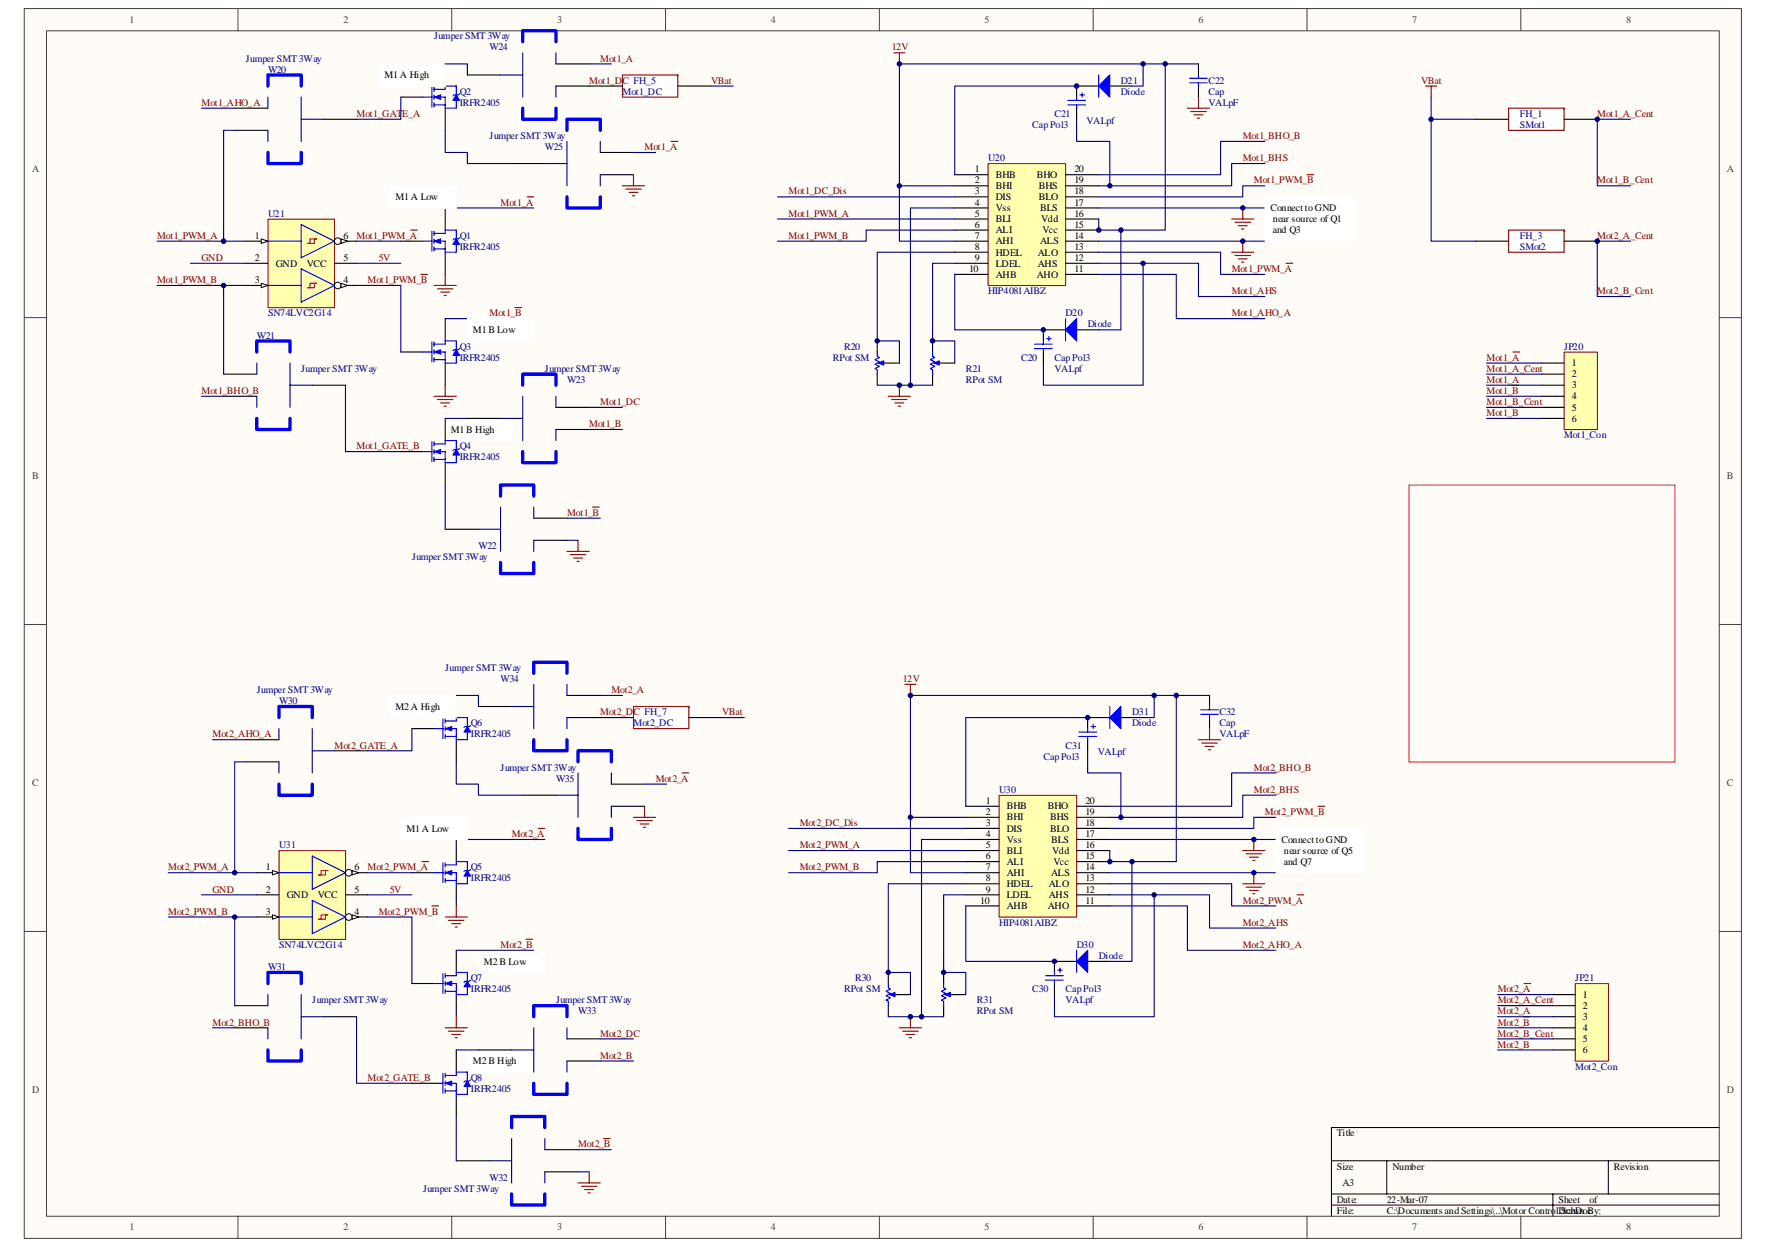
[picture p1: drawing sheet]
<svg xmlns="http://www.w3.org/2000/svg" width="297mm" height="210mm" viewBox="0 0 297 210" stroke-linecap="round" stroke-linejoin="round" font-family="sans-serif">
<path d="M4.1 1.5h289v206.9h-289z" fill="#fffcf8"/>
<path d="M4.1 1.4h289v207h-289z" fill="none" stroke="#404040" stroke-width=".17"/>
<path d="M7.8 5.2h281.5v199.4h-281.5z" fill="#fffcf8"/>
<g fill="none" stroke="#404040" stroke-width=".17">
<path d="M7.8 5.2h281.5v199.4h-281.5zM40 1.4v3.8M76 1.4v3.8M112 1.4v3.8M148 1.4v3.8M184 1.4v3.8M220 1.4v3.8M255.9 1.4v3.8M4.1 53.4h3.7M289.3 53.4h3.7M4.1 105.1h3.7M289.3 105.1h3.7"/>
<path d="M4.1 156.7h3.7M289.3 156.7h3.7M40 204.6v3.8M76 204.6v3.8M112 204.6v3.8M148 204.6v3.8M184 204.6v3.8M220 204.6v3.8M255.9 204.6v3.8"/>
</g>
<path d="M224.1 195.3h65.2M233.4 195.3v5.6M270.7 195.3v5.6M289.3 189.7h-65.2v14.9M224.1 200.9h65.2M224.1 202.8h65.2M261.3 200.9v3.7" fill="none" stroke="#000" stroke-width=".17"/>
<path d="M80.6 159.9h11.1v3.7h-11.1z" fill="#fff"/>
<path d="M80.5 159.9h11.2v3.7h-11.2z" fill="none" stroke="#fff" stroke-width=".17"/>
<path d="M78.7 176.7h11.1v3.7h-11.1z" fill="#fff"/>
<path d="M78.7 176.7h11.1v3.7h-11.1z" fill="none" stroke="#fff" stroke-width=".17"/>
<path d="M74.9 70.4h11.2v3.7h-11.2z" fill="#fff"/>
<path d="M74.9 70.4h11.2v3.7h-11.2z" fill="none" stroke="#fff" stroke-width=".17"/>
<path d="M67.5 16.3h3.7M74.9 10.8v3.7M74.9 18.2v3.7M74.9 35v3.7M67.5 40.6h3.7M67.5 59.2h3.7M74.9 42.4v3.8M74.9 53.6v3.8M67.5 76h3.7M74.9 61.1v3.7M74.9 70.4v3.7M74.9 77.9v3.7" fill="none" stroke="#000" stroke-width=".19"/>
<g fill="none" stroke="#00f" stroke-width=".19">
<path d="M71.2 16.3h1.5M72.7 14.7v3.3M73 15h1.9v-.5h1.9v1.5M73 16.3h1.9v1.9h1.9v-1.3M73 14.7v.7M73 16v.7M73 17.3v.7M73 17.7h1.9M77.3 15.8l-.2 .2h-.7l-.2 .2M72.7 38.9v3.3M73 39.3h1.9v-.6h1.9v1.5M73 38.9v.7"/>
<path d="M71.2 40.6h1.5M71.2 59.2h1.5M72.7 57.5v3.4M73 40.6h1.9v1.8h1.9v-1.3M73 41.9h1.9M73 57.9h1.9v-.5h1.9v1.4M73 59.2h1.9v1.9h1.9v-1.3M73 40.2v.8M73 41.5v.7M73 57.5v.8M73 58.8v.8M77.3 40l-.2 .2h-.7l-.2 .2"/>
<path d="M77.3 58.7l-.2 .1h-.7l-.2 .2M71.2 76h1.5M72.7 74.3v3.4M73 74.7h1.9v-.6h1.9v1.5M73 76h1.9v1.9h1.9v-1.3M73 60.2v.7M73 74.3v.8M73 75.6v.8M73 76.9v.8M73 60.5h1.9M73 77.3h1.9M77.3 75.4l-.2 .2h-.7l-.2 .2"/>
</g>
<g fill="#00f" stroke="#00f" stroke-width=".17">
<path d="M73 40.6l1.2-.4v.8z"/>
<path d="M76.8 40.2l.5 .9h-1.1z"/>
<path d="M73 16.3l1.2-.3v.7z"/>
<path d="M76.8 16l.5 .9h-1.1z"/>
<path d="M73 59.2l1.2-.4v.8z"/>
<path d="M76.8 58.8l.5 1h-1.1z"/>
<path d="M73 76l1.2-.4v.8z"/>
<path d="M76.8 75.6l.5 1h-1.1z"/>
</g>
<path d="M45.1 36.9h11.2v14.9h-11.2z" fill="#ffffb0"/>
<path d="M45.1 36.9h11.2v14.9h-11.2z" fill="none" stroke="#800000" stroke-width=".17"/>
<path d="M41.4 48h3.7" fill="none" stroke="#000" stroke-width=".19"/>
<path d="M44 47.7l1.1 .3-1.1 .4z" fill="#fffcf8" stroke="#000" stroke-width=".17"/>
<path d="M56.3 48h3.7" fill="none" stroke="#000" stroke-width=".19"/>
<g fill="#fffcf8" stroke="#000" stroke-width=".17">
<path d="M57.4 47.7l1.1 .3-1.1 .4z"/>
<circle cx="56.8" cy="48" r=".56"/>
</g>
<path d="M50.7 37.8l5.6 2.8-5.6 2.8zM50.7 45.2l5.6 2.8-5.6 2.8z" fill="none" stroke="#00f" stroke-width=".19"/>
<path d="M52.2 40.2h1.1h-.4v.8h-1.1h.4zM52.2 47.7h1.1h-.4v.7h-1.1h.4z" fill="none" stroke="#f00" stroke-width=".19"/>
<path d="M41.4 44.3h3.7M41.4 40.6h3.7M56.3 44.3h3.7" fill="none" stroke="#000" stroke-width=".19"/>
<path d="M44 40.2l1.1 .4-1.1 .4z" fill="#fffcf8" stroke="#000" stroke-width=".17"/>
<path d="M56.3 40.6h3.7" fill="none" stroke="#000" stroke-width=".19"/>
<g fill="#fffcf8" stroke="#000" stroke-width=".17">
<path d="M57.4 40.2l1.1 .4-1.1 .4z"/>
<circle cx="56.8" cy="40.6" r=".56"/>
</g>
<path d="M45.1 40.6h5.6M45.1 48h5.6" fill="none" stroke="#00f" stroke-width=".19"/>
<g fill="none" stroke="#800000" stroke-width=".19">
<path d="M88.7 33.1h1.1M104.8 31.3h3.7M105.3 31.8h2.6M105.9 32.4h1.5M106.4 32.9h.4M106.6 29.4v1.9M73 48h3.8M73.6 48.6h2.6M74.2 49.1h1.5M74.7 49.7h.4M74.9 46.2v1.8M86.7 51.8h1.1"/>
<path d="M73 66.7h3.8M73.6 67.2h2.6M74.2 67.8h1.5M74.7 68.3h.4M74.9 64.8v1.9M95.4 92.8h3.8M96 93.3h2.6M96.5 93.9h1.5M97.1 94.4h.4M97.3 90.9v1.9"/>
</g>
<path d="M74.9 35h14.9M26.4 40.6h15M26.4 48h15M60 48h7.5v11.2M60 40.6h7.5M74.9 53.6h13.1M74.9 70.4h3.8" fill="none" stroke="#000080" stroke-width=".19"/>
<path d="M253.9 18.2v3.7h9.3v-3.7z" fill-rule="evenodd" fill="#fff" stroke="#800000" stroke-width=".19"/>
<path d="M248.3 20.1h5.6M263.2 20.1h5.6" fill="none" stroke="#000" stroke-width=".19"/>
<path d="M253.9 38.7v3.7h9.3v-3.7z" fill-rule="evenodd" fill="#fff" stroke="#800000" stroke-width=".19"/>
<path d="M248.3 40.6h5.6M263.2 40.6h5.6" fill="none" stroke="#000" stroke-width=".19"/>
<path d="M239.9 14.5h1.9M240.9 14.5v1.8" fill="none" stroke="#800000" stroke-width=".19"/>
<path d="M240.9 16.3v3.8h7.4M240.9 20.1v20.5h7.4" fill="none" stroke="#000080" stroke-width=".19"/>
<path d="M166.3 27.6h13v20.4h-13z" fill="#ffffb0"/>
<path d="M166.3 27.5h13v20.5h-13z" fill="none" stroke="#800000" stroke-width=".17"/>
<g fill="none" stroke="#000" stroke-width=".19">
<path d="M181.2 18.2v1.9M184.9 14.5h-3.7v1.8M186.8 14.5h3.7M160.7 29.4h5.6M160.7 31.3h5.6M160.7 33.1h5.6M160.7 35h5.6M160.7 36.9h5.6M160.7 38.7h5.6M179.3 29.4h5.6M179.3 31.3h5.6M179.3 33.1h5.6"/>
<path d="M179.3 35h5.6M179.3 36.9h5.6M179.3 38.7h5.6M147.6 57.4v1.8M156.9 57.4v1.8M160.7 40.6h5.6M160.7 42.4h5.6M160.7 44.3h5.6M160.7 46.2h5.6M175.6 59.2v1.9M179.3 40.6h5.6M179.3 42.4h5.6"/>
<path d="M179.3 44.3h5.6M179.3 46.2h5.6M179.3 55.5h-3.7v1.9M181.2 55.5h3.7M147.6 62.9v1.9M148.6 61.1h2.8M156.9 62.9v1.9M157.9 61.1h2.8"/>
</g>
<g fill="none" stroke="#800000" stroke-width=".19">
<path d="M150.4 8.9h1.9M151.4 8.9v1.9M69.1 38.7h1.1M207.3 36.9h3.7M207.9 37.4h2.6M208.4 38h1.5M209 38.5h.3M209.1 35v1.9M70.8 46.2h1.1M207.3 42.4h3.7M207.9 43h2.6M208.4 43.6h1.5"/>
<path d="M209 44.1h.3M209.1 40.6v1.8M149.5 66.7h3.7M150 67.2h2.7M150.6 67.8h1.5M151.2 68.3h.4M151.4 64.8v1.9M254.5 64.8h1.1"/>
</g>
<g fill="none" stroke="#000080" stroke-width=".19">
<path d="M181.2 14.5h-20.5v14.9M192.4 10.8v3.7h-1.9M130.8 36.9h29.9M130.8 33.1h29.9M151.4 31.3v9.3h9.3M160.7 31.3h-9.3v-20.5h44.7v27.9h-7.5M160.7 35h-7.5v29.8M160.7 38.7h-14.9v1.9h-15M181.2 20.1v3.7h5.6v7.5M184.9 36.9v1.8h3.7v16.8h-3.7M184.9 35h28M212.9 23.8h-7.5v5.6h-20.5"/>
<path d="M212.9 27.5h-5.6v3.8h-22.4M212.9 31.3h-3.8v1.8h-24.2M32 44.3h9.4M60 44.3h7.5M160.7 44.3h-3.8v13.1h3.8v3.7M160.7 42.4h-13.1v15h3.8v3.7M160.7 46.2v9.3h14.9M184.9 42.4h20.5v3.8h7.5M184.9 44.3h16.8v5.6h11.2M184.9 46.2h13.1v7.4h14.9M184.9 40.6h28M192.4 44.3v20.5h-16.8v-3.7"/>
<path d="M147.6 64.8h9.3"/>
</g>
<g fill="none" stroke="#00f" stroke-width=".19">
<path d="M179.7 16.9h3M179.7 17.7h3M181.2 16.3v.6M181.2 17.7v.5M181.7 16h.8M182.1 15.6v.7M184.9 12.6v3.7M147.6 59.2v.8l.4 .2-.7 .3 .7 .4-.7 .4 .7 .3-.7 .4 .3 .2v.7M156.9 59.2v.8l.4 .2-.7 .3 .7 .4-.7 .4 .7 .3-.7 .4 .3 .2v.7M174.1 57.9h3M174.1 58.7h3M175.6 57.4v.5"/>
<path d="M175.6 58.7v.5M176.1 57h.8M176.5 56.6v.8M179.3 53.6v3.8"/>
</g>
<g fill="#00f" stroke="#00f" stroke-width=".17">
<path d="M157.1 61.1l1-.4v.7z"/>
<path d="M147.8 61.1l.9-.4v.7z"/>
</g>
<g fill="#00f" stroke="#00f" stroke-width=".19">
<path d="M181.2 53.6v3.8l-1.9-1.9z"/>
<path d="M186.8 12.6v3.7l-1.9-1.8z"/>
</g>
<path d="M263.2 59.3h5.6v13h-5.6z" fill="#ffffb0"/>
<path d="M263.2 59.2h5.6v13.1h-5.6z" fill="none" stroke="#800000" stroke-width=".17"/>
<path d="M259.5 61.1h3.7M259.5 62.9h3.7M259.5 64.8h3.7M259.5 66.7h3.7M259.5 68.5h3.7M259.5 70.4h3.7" fill="none" stroke="#000" stroke-width=".19"/>
<path d="M250.2 62.9h9.3M250.2 61.1h9.3M250.2 64.8h9.3M250.2 66.7h9.3M250.2 68.5h9.3M250.2 70.4h9.3" fill="none" stroke="#000080" stroke-width=".19"/>
<path d="M254.6 59.2h1.2" fill="none" stroke="#800000" stroke-width=".19"/>
<path d="M63.8 10.8h11.1v3.7h-11.1z" fill="#fff"/>
<path d="M63.8 10.8h11.1v3.7h-11.1z" fill="none" stroke="#fff" stroke-width=".17"/>
<path d="M65.6 31.3h11.2v3.7h-11.2z" fill="#fff"/>
<path d="M65.6 31.3h11.2v3.7h-11.2z" fill="none" stroke="#fff" stroke-width=".17"/>
<path d="M78.7 53.7h11.1v3.7h-11.1z" fill="#fff"/>
<path d="M78.7 53.6h11.1v3.8h-11.1z" fill="none" stroke="#fff" stroke-width=".17"/>
<path d="M237.1 81.6h44.8v46.6h-44.8z" fill="none" stroke="#ee0e22" stroke-width=".17"/>
<path d="M199.8 18.2h3.8M200.4 18.8h2.6M201 19.3h1.4M201.5 19.9h.4M201.7 16.3v1.9M112.9 23.8h1.2M220 29.4h1.1M216.4 44.3h1.1M99.7 85.3h1.1" fill="none" stroke="#800000" stroke-width=".19"/>
<g fill="none" stroke="#000" stroke-width=".19">
<path d="M39.5 18.2h5.6M78.7 12.6h5.5M93.6 10.8h5.6M93.6 14.5h5.6M201.7 10.8v1.8M201.7 14.5v1.8M39.5 21.9h5.6M54.4 20.1h5.6M86.1 27.5h5.6M101 25.7h5.6M101 29.4h5.6M37.6 66.7h5.6"/>
<path d="M37.6 62.9h5.6M52.6 64.8h5.5M78.7 70.4h5.5M93.6 68.5h5.6M93.6 72.3h5.6M74.9 89h5.6M89.8 87.2h5.6M89.8 90.9h5.6"/>
</g>
<path d="M200.2 13.2h3M200.2 13.9h3M201.7 12.6v.6M201.7 13.9v.6" fill="none" stroke="#00f" stroke-width=".19"/>
<g fill="none" stroke="#000080" stroke-width=".19">
<path d="M33.9 18.2h5.6M45.1 16.3v1.9M50.7 16.3v7.5M67.5 16.3v3.8h-7.5M74.9 10.8h3.8v1.8M84.2 12.6h3.8M88 8.9v7.4M93.6 8.9v1.9M93.6 14.5v1.8M99.2 10.8h3.7M119.7 14.5h3.7M196.1 10.8h5.6"/>
<path d="M39.5 21.9h-1.9v18.7M45.1 21.9v1.9M50.7 20.1h3.7M74.9 21.9v3.8h3.8v1.8h7.4M91.7 27.5h3.7M95.4 23.8v7.5M101 23.8v1.9M101 29.4v1.9M106.6 25.7h3.7M37.6 48v14.9M33.9 66.7h3.7M43.2 61.1v1.8"/>
<path d="M43.2 66.7v1.8M48.8 61.1v7.4M48.8 64.8h3.8M58.1 64.8v11.2h9.4M84.2 70.4h3.8M88 66.7v7.4M93.6 66.7v1.8M93.6 72.3v1.8M99.2 72.3h5.6M74.9 81.6v7.4M80.5 89h3.7M84.2 85.3v7.5"/>
<path d="M89.8 85.3v1.9M89.8 90.9v1.9M95.4 90.9h1.9M95.4 87.2h5.6"/>
</g>
<path d="M45.1 14.5v-1.9h5.6v1.9M88 7v-1.8h5.6v1.8M88 18.2v1.9h5.6v-1.9M45.1 25.7v1.8h5.6v-1.8M95.4 21.9v-1.8h5.6v1.8M95.4 33.1v1.9h5.6v-1.9M43.2 59.2v-1.8h5.6v1.8M43.2 70.4v1.9h5.6v-1.9M88 64.8v-1.9h5.6v1.9M88 76v1.9h5.6v-1.9M84.2 83.5v-1.9h5.6v1.9M84.2 94.6v1.9h5.6v-1.9" fill="none" stroke="#00f" stroke-width=".56"/>
<path d="M212.9 33.2h14.9v7.4h-14.9z" fill="#fff"/>
<path d="M212.9 33.1h14.9v7.5h-14.9z" fill="none" stroke="#fff" stroke-width=".17"/>
<path d="M104.8 12.6v3.7h9.3v-3.7z" fill-rule="evenodd" fill="#fff" stroke="#800000" stroke-width=".19"/>
<g fill="none" stroke="#000" stroke-width=".19">
<path d="M99.2 14.5h5.6M114.1 14.5h5.6M76.8 117v3.7M69.3 122.6h3.7M76.8 124.5v3.7M69.3 146.8h3.7M76.8 141.2v3.8M76.8 148.7v3.7M76.8 159.9v3.7M69.3 165.5h3.7M76.8 167.3v3.8M76.8 176.7v3.7"/>
<path d="M69.3 182.3h3.7M76.8 184.1v3.8"/>
</g>
<g fill="none" stroke="#00f" stroke-width=".19">
<path d="M73 122.6h1.5M74.5 120.9v3.4M74.9 121.3h1.9v-.6h1.9v1.5M74.9 122.6h1.9v1.9h1.9v-1.3M74.9 120.9v.8M74.9 122.2v.8M74.9 123.5v.8M74.9 123.9h1.9M79.2 122l-.2 .2h-.7l-.2 .2M73 146.8h1.5M74.5 145.2v3.3M74.9 145.5h1.9v-.5h1.9v1.5"/>
<path d="M74.9 146.8h1.9v1.9h1.9v-1.3M74.9 148.1h1.9M74.9 145.2v.7M74.9 146.5v.7M74.9 147.8v.7M79.2 146.3l-.2 .2h-.7l-.2 .1M73 165.5h1.5M74.5 163.8v3.4M74.9 164.2h1.9v-.6h1.9v1.5M74.9 165.5h1.9v1.8h1.9v-1.3M74.9 163.8v.7M74.9 165.1v.7"/>
<path d="M74.9 166.4v.8M74.9 166.8h1.9M79.2 164.9l-.2 .2h-.7l-.2 .2M73 182.3h1.5M74.5 180.6v3.3M74.9 181h1.9v-.6h1.9v1.5M74.9 182.3h1.9v1.8h1.9v-1.3M74.9 180.6v.7M74.9 181.9v.7M74.9 183.2v.7M74.9 183.6h1.9M79.2 181.7l-.2 .2h-.7l-.2 .2"/>
</g>
<g fill="#00f" stroke="#00f" stroke-width=".17">
<path d="M74.9 146.8l1.1-.3v.7z"/>
<path d="M78.7 146.5l.5 .9h-1.1z"/>
<path d="M74.9 122.6l1.1-.4v.8z"/>
<path d="M78.7 122.2l.5 1h-1.1z"/>
<path d="M74.9 165.5l1.1-.4v.7z"/>
<path d="M78.7 165.1l.5 .9h-1.1z"/>
<path d="M74.9 182.3l1.1-.4v.7z"/>
<path d="M78.7 181.9l.5 .9h-1.1z"/>
</g>
<path d="M47 143.2h11.2v14.9h-11.2z" fill="#ffffb0"/>
<path d="M47 143.1h11.2v15h-11.2z" fill="none" stroke="#800000" stroke-width=".17"/>
<path d="M43.2 154.3h3.7" fill="none" stroke="#000" stroke-width=".19"/>
<path d="M45.8 153.9l1.1 .4-1.1 .4z" fill="#fffcf8" stroke="#000" stroke-width=".17"/>
<path d="M58.1 154.3h3.8" fill="none" stroke="#000" stroke-width=".19"/>
<g fill="#fffcf8" stroke="#000" stroke-width=".17">
<path d="M59.3 153.9l1.1 .4-1.1 .4z"/>
<circle cx="58.7" cy="154.3" r=".56"/>
</g>
<path d="M52.6 144l5.5 2.8-5.5 2.8zM52.6 151.5l5.5 2.8-5.5 2.8z" fill="none" stroke="#00f" stroke-width=".19"/>
<path d="M54 146.5h1.2h-.4v.7h-1.1h.3zM54 153.9h1.2h-.4v.8h-1.1h.3z" fill="none" stroke="#f00" stroke-width=".19"/>
<path d="M43.2 150.6h3.7M43.2 146.8h3.7M58.1 150.6h3.8" fill="none" stroke="#000" stroke-width=".19"/>
<path d="M45.8 146.5l1.1 .3-1.1 .4z" fill="#fffcf8" stroke="#000" stroke-width=".17"/>
<path d="M58.1 146.8h3.8" fill="none" stroke="#000" stroke-width=".19"/>
<g fill="#fffcf8" stroke="#000" stroke-width=".17">
<path d="M59.3 146.5l1.1 .3-1.1 .4z"/>
<circle cx="58.7" cy="146.8" r=".56"/>
</g>
<path d="M46.9 146.8h5.7M46.9 154.3h5.7" fill="none" stroke="#00f" stroke-width=".19"/>
<g fill="none" stroke="#800000" stroke-width=".19">
<path d="M90.6 139.4h1.1M106.6 137.5h3.7M107.2 138.1h2.6M107.7 138.6h1.5M108.3 139.2h.4M108.5 135.7v1.8M74.9 154.3h3.8M75.5 154.9h2.6M76 155.4h1.5M76.6 156h.4M76.8 152.4v1.9M88.5 158h1.1"/>
<path d="M74.9 172.9h3.8M75.5 173.5h2.6M76 174.1h1.5M76.6 174.6h.4M76.8 171.1v1.8M97.3 199h3.7M97.9 199.6h2.6M99.2 197.2v1.8M98.4 200.2h1.5M99 200.7h.3"/>
</g>
<path d="M28.3 146.8h14.9M28.3 154.3h14.9M61.9 154.3h7.4v11.2M61.9 146.8h7.4M76.8 159.9h13M76.8 141.2h14.9M76.8 176.7h3.7" fill="none" stroke="#000080" stroke-width=".19"/>
<path d="M168.2 133.8h13v20.5h-13z" fill="#ffffb0"/>
<path d="M168.1 133.8h13.1v20.5h-13.1z" fill="none" stroke="#800000" stroke-width=".17"/>
<g fill="none" stroke="#000" stroke-width=".19">
<path d="M162.5 135.7h5.6M162.5 137.5h5.6M162.5 139.4h5.6M181.2 135.7h5.6M181.2 137.5h5.6M181.2 139.4h5.6M183 124.5v1.8M186.8 120.7h-3.8v1.9M188.6 120.7h3.8M162.5 141.2h5.6M162.5 143.1h5.6M162.5 145h5.6"/>
<path d="M162.5 146.8h5.6M162.5 148.7h5.6M162.5 150.6h5.6M162.5 152.4h5.6M181.2 141.2h5.6M181.2 143.1h5.6M181.2 145h5.6M181.2 146.8h5.6M181.2 148.7h5.6M181.2 150.6h5.6M181.2 152.4h5.6M149.5 163.6v1.9"/>
<path d="M149.5 169.2v1.9M150.4 167.3h2.8M158.8 163.6v1.9M158.8 169.2v1.9M159.7 167.3h2.8M177.5 165.5v1.8M181.2 161.8h-3.7v1.8M183 161.8h3.8"/>
</g>
<g fill="none" stroke="#800000" stroke-width=".19">
<path d="M152.3 115.1h1.9M153.2 115.1v1.9M71 145h1.1M72.7 152.4h1.1M209.1 148.7h3.8M209.1 143.1h3.8M209.7 149.3h2.6M209.7 143.7h2.6M210.3 149.8h1.5M210.3 144.2h1.5M210.8 150.4h.4M210.8 144.8h.4"/>
<path d="M211 141.2v1.9M211 146.8v1.9M151.4 172.9h3.7M151.9 173.5h2.6M152.5 174.1h1.5M153 174.6h.4M153.2 171.1v1.8M256.3 171.1h1.1"/>
</g>
<g fill="none" stroke="#000080" stroke-width=".19">
<path d="M194.2 117v3.7h-1.8M132.7 139.4h29.8M153.2 137.5v9.3h9.3M162.5 137.5h-9.3v-20.5h44.8v28h-7.5M183 120.7h-20.5v15M183 126.3v3.7h5.6v7.5M214.7 130h-7.4v5.7h-20.5M214.7 133.8h-5.6v3.7h-22.3M214.7 137.5h-3.7v1.9h-24.2M33.9 150.6h9.3M61.9 150.6h7.4M132.7 143.1h29.8"/>
<path d="M162.5 150.6h-3.7v13h3.7v3.7M162.5 148.7h-13v14.9h3.7v3.7M162.5 152.4v9.4h15M162.5 141.2h-7.4v29.9M162.5 145h-14.9v1.8h-14.9M186.8 148.7h20.5v3.7h7.4M186.8 150.6h16.8v5.5h11.1M186.8 152.4h13v7.5h14.9M186.8 143.1v1.9h3.7v16.8h-3.7M186.8 141.2h27.9M186.8 146.8h27.9M194.2 150.6v20.5h-16.7v-3.8"/>
<path d="M149.5 171.1h9.3"/>
</g>
<g fill="none" stroke="#00f" stroke-width=".19">
<path d="M186.8 118.9v3.7M181.6 123.2h2.9M181.6 123.9h2.9M183 122.6v.6M183 123.9v.6M183.6 122.2h.8M184 121.9v.7M181.2 159.9v3.7M149.5 165.5v.7l.4 .2-.8 .4 .8 .4-.8 .3 .8 .4-.8 .4 .4 .2v.7M158.8 165.5v.7l.4 .2-.8 .4 .8 .4-.8 .3 .8 .4-.8 .4 .4 .2v.7M176 164.2h2.9M176 164.9h2.9"/>
<path d="M177.5 163.6v.6M177.5 164.9v.6M178 163.2h.8M178.4 162.9v.7"/>
</g>
<g fill="#00f" stroke="#00f" stroke-width=".17">
<path d="M159 167.3l.9-.3v.7z"/>
<path d="M149.7 167.3l.9-.3v.7z"/>
</g>
<g fill="#00f" stroke="#00f" stroke-width=".19">
<path d="M183 159.9v3.7l-1.8-1.8z"/>
<path d="M186.8 120.7l1.8-1.8v3.7z"/>
</g>
<path d="M265.1 165.5h5.6v13h-5.6z" fill="#ffffb0"/>
<path d="M265.1 165.5h5.6v13h-5.6z" fill="none" stroke="#800000" stroke-width=".17"/>
<path d="M261.3 167.3h3.8M261.3 169.2h3.8M261.3 171.1h3.8M261.3 172.9h3.8M261.3 174.8h3.8M261.3 176.7h3.8" fill="none" stroke="#000" stroke-width=".19"/>
<path d="M252 169.2h9.3M252 167.3h9.3M252 171.1h9.3M252 172.9h9.3M252 174.8h9.3M252 176.7h9.3" fill="none" stroke="#000080" stroke-width=".19"/>
<path d="M256.5 165.5h1.1" fill="none" stroke="#800000" stroke-width=".19"/>
<path d="M65.6 117.1h11.2v3.7h-11.2z" fill="#fff"/>
<path d="M65.6 117h11.2v3.8h-11.2z" fill="none" stroke="#fff" stroke-width=".17"/>
<path d="M67.5 137.6h11.2v3.7h-11.2z" fill="#fff"/>
<path d="M67.5 137.5h11.2v3.8h-11.2z" fill="none" stroke="#fff" stroke-width=".17"/>
<path d="M114.8 130h1.1M201.7 124.5h3.7M202.2 125h2.7M202.8 125.6h1.5M203.4 126.2h.3M203.6 122.6v1.9M221.8 135.7h1.1M218.3 150.6h1.1M101.6 191.6h1.1" fill="none" stroke="#800000" stroke-width=".19"/>
<g fill="none" stroke="#000" stroke-width=".19">
<path d="M203.6 117v1.9M41.4 128.2h5.5M41.4 124.5h5.5M56.3 126.3h5.6M88 133.8h5.6M102.9 131.9h5.6M102.9 135.7h5.6M203.6 120.7v1.9M39.5 172.9h5.6M39.5 169.2h5.6M54.4 171.1h5.6M80.5 176.7h5.6"/>
<path d="M95.4 174.8h5.6M95.4 178.5h5.6M76.8 195.3h5.6M91.7 193.4h5.6M91.7 197.2h5.6"/>
</g>
<path d="M202.1 119.4h2.9M203.6 118.9v.5M202.1 120.2h2.9M203.6 120.2v.5" fill="none" stroke="#00f" stroke-width=".19"/>
<g fill="none" stroke="#000080" stroke-width=".19">
<path d="M76.8 117h3.7v1.9M101 117h3.8M198 117h5.6M35.8 124.5h5.6M41.4 128.2h-1.9v18.6M46.9 122.6v1.9M46.9 128.2v1.8M52.6 122.6v7.4M52.6 126.3h3.7M69.3 122.6v3.7h-7.4M76.8 128.2v3.7h3.7v1.9h7.5M93.6 133.8h3.7"/>
<path d="M97.3 130v7.5M102.9 130v1.9M102.9 135.7v1.8M108.5 131.9h3.7M121.5 120.7h3.8M39.5 154.3v14.9M35.8 172.9h3.7M45.1 167.3v1.9M45.1 172.9v1.9M50.7 167.3v7.5M50.7 171.1h3.7M60 171.1v11.2h9.3"/>
<path d="M86.1 176.7h3.7M89.8 172.9v7.5M95.4 172.9v1.9M95.4 178.5v1.9M101 178.5h5.6M76.8 187.9v7.4M82.4 195.3h3.7M86.1 191.6v7.4M91.7 191.6v1.8M91.7 197.2v1.8M97.3 197.2h1.9M97.3 193.4h5.6"/>
</g>
<path d="M46.9 131.9v1.9h5.7v-1.9M46.9 120.7v-1.8h5.7v1.8M97.3 128.2v-1.9h5.6v1.9M97.3 139.4v1.8h5.6v-1.8M45.1 176.7v1.8h5.6v-1.8M45.1 165.5v-1.9h5.6v1.9M89.8 171.1v-1.9h5.6v1.9M86.1 189.7v-1.8h5.6v1.8M89.8 182.3v1.8h5.6v-1.8M86.1 200.9v1.9h5.6v-1.9" fill="none" stroke="#00f" stroke-width=".56"/>
<path d="M214.8 139.4h14.9v7.5h-14.9z" fill="#fff"/>
<path d="M214.8 139.4h14.9v7.5h-14.9z" fill="none" stroke="#fff" stroke-width=".17"/>
<path d="M106.6 118.9v3.7h9.3v-3.7z" fill-rule="evenodd" fill="#fff" stroke="#800000" stroke-width=".19"/>
<path d="M80.5 118.9h5.6M95.4 117h5.6M95.4 120.7h11.2M115.9 120.7h5.6" fill="none" stroke="#000" stroke-width=".19"/>
<path d="M274.4 20.1h-5.6v11.2h5.6M274.4 40.6h-5.6v9.3h5.6M99.2 68.5h5.6M86.1 118.9h3.7M89.8 115.1v7.5M95.4 115.1v1.9M95.4 120.7v1.9M101 174.8h5.6" fill="none" stroke="#000080" stroke-width=".19"/>
<path d="M89.8 113.3v-1.9h5.6v1.9M89.8 124.5v1.8h5.6v-1.8" fill="none" stroke="#00f" stroke-width=".56"/>
<g fill="#000080" stroke="#000080" stroke-width=".17">
<circle cx="37.6" cy="48" r=".38"/>
<circle cx="37.6" cy="40.6" r=".38"/>
<circle cx="39.5" cy="154.3" r=".38"/>
<circle cx="39.5" cy="146.8" r=".38"/>
<circle cx="147.6" cy="57.4" r=".37"/>
<circle cx="149.5" cy="163.6" r=".37"/>
<circle cx="151.3" cy="64.8" r=".37"/>
<circle cx="151.4" cy="31.3" r=".37"/>
<circle cx="151.3" cy="10.7" r=".37"/>
<circle cx="153.2" cy="171.1" r=".37"/>
<circle cx="153.2" cy="137.5" r=".37"/>
<circle cx="153.2" cy="117" r=".37"/>
<circle cx="153.2" cy="64.8" r=".37"/>
<circle cx="155.1" cy="171.1" r=".38"/>
<circle cx="157" cy="57.4" r=".38"/>
<circle cx="158.8" cy="163.6" r=".38"/>
<circle cx="175.6" cy="55.5" r=".37"/>
<circle cx="177.5" cy="161.7" r=".38"/>
<circle cx="181.2" cy="14.5" r=".38"/>
<circle cx="183" cy="120.7" r=".38"/>
<circle cx="184.9" cy="38.7" r=".38"/>
<circle cx="186.8" cy="145" r=".38"/>
<circle cx="186.8" cy="31.3" r=".37"/>
<circle cx="188.6" cy="137.5" r=".37"/>
<circle cx="188.6" cy="38.7" r=".38"/>
<circle cx="190.5" cy="145" r=".38"/>
<circle cx="192.4" cy="44.3" r=".37"/>
<circle cx="192.4" cy="10.7" r=".37"/>
<circle cx="194.2" cy="150.6" r=".37"/>
<circle cx="194.2" cy="117" r=".37"/>
<circle cx="196.1" cy="10.7" r=".37"/>
<circle cx="198" cy="117" r=".37"/>
<circle cx="209.1" cy="40.6" r=".38"/>
<circle cx="209.2" cy="35" r=".37"/>
<circle cx="211" cy="146.8" r=".37"/>
<circle cx="211" cy="141.2" r=".38"/>
<circle cx="240.8" cy="20.1" r=".37"/>
<circle cx="268.8" cy="40.6" r=".37"/>
<circle cx="268.8" cy="20.1" r=".37"/>
</g>
<g font-size="1.7" fill="#404040">
<text x="21.8" y="3.8">1</text>
<text x="57.8" y="3.8">2</text>
<text x="93.8" y="3.8">3</text>
<text x="129.7" y="3.8">4</text>
<text x="165.7" y="3.8">5</text>
<text x="201.7" y="3.8">6</text>
<text x="237.7" y="3.8">7</text>
<text x="273.7" y="3.8">8</text>
<text x="5.4" y="29">A</text>
<text x="290.6" y="29">A</text>
<text x="5.4" y="80.6">B</text>
<text x="290.6" y="80.6">B</text>
<text x="5.4" y="132.3">C</text>
<text x="290.6" y="132.3">C</text>
<text x="5.4" y="183.9">D</text>
<text x="290.6" y="183.9">D</text>
<text x="21.8" y="207">1</text>
<text x="57.8" y="207">2</text>
<text x="93.8" y="207">3</text>
<text x="129.7" y="207">4</text>
<text x="165.7" y="207">5</text>
<text x="201.7" y="207">6</text>
<text x="237.7" y="207">7</text>
<text x="273.7" y="207">8</text>
</g>
<g font-size="1.7" fill="#000080">
<text x="41.4" y="10.4">Jumper SMT 3Way</text>
<text x="73.1" y="6.6">Jumper SMT 3Way</text>
<text x="82.4" y="8.5">W24</text>
<text x="45.1" y="12.2">W20</text>
<text x="77.4" y="15.9">Q2</text>
<text x="77.4" y="17.8">IRFR2405</text>
<text x="104.8" y="15.9">Mot1_DC</text>
<text x="188.7" y="14.1">D21</text>
<text x="188.7" y="15.9">Diode</text>
<text x="203.4" y="17.8">VALpF</text>
<text x="203.4" y="14.1">C22</text>
<text x="203.4" y="15.9">Cap</text>
<text x="82.4" y="23.4">Jumper SMT 3Way</text>
<text x="173.7" y="21.5">Cap Pol3</text>
<text x="177.5" y="19.7">C21</text>
<text x="182.9" y="20.8">VALpf</text>
<text x="255.8" y="19.7">FH_1</text>
<text x="255.8" y="21.5">SMot1</text>
<text x="91.7" y="25.3">W25</text>
<text x="166.3" y="27.1">U20</text>
<text x="45.1" y="36.4">U21</text>
<text x="77.4" y="40.2">Q1</text>
<text x="255.8" y="40.2">FH_3</text>
<text x="77.4" y="42">IRFR2405</text>
<text x="255.8" y="42">SMot2</text>
<text x="45.1" y="53.2">SN74LVC2G14</text>
<text x="166.3" y="49.5">HIP4081AIBZ</text>
<text x="179.3" y="53.2">D20</text>
<text x="43.2" y="57">W21</text>
<text x="77.4" y="58.8">Q3</text>
<text x="142" y="58.8">R20</text>
<text x="183.1" y="55.1">Diode</text>
<text x="263.2" y="58.8">JP20</text>
<text x="50.7" y="62.5">Jumper SMT 3Way</text>
<text x="77.4" y="60.7">IRFR2405</text>
<text x="91.7" y="62.5">Jumper SMT 3Way</text>
<text x="95.4" y="64.4">W23</text>
<text x="140.2" y="60.7">RPot SM</text>
<text x="162.6" y="62.5">R21</text>
<text x="162.6" y="64.4">RPot SM</text>
<text x="171.9" y="60.7">C20</text>
<text x="177.5" y="60.7">Cap Pol3</text>
<text x="177.5" y="62.5">VALpf</text>
<text x="77.4" y="75.6">Q4</text>
<text x="77.4" y="77.5">IRFR2405</text>
<text x="263.2" y="73.7">Mot1_Con</text>
<text x="69.3" y="94.3">Jumper SMT 3Way</text>
<text x="80.5" y="92.4">W22</text>
<text x="74.9" y="112.9">Jumper SMT 3Way</text>
<text x="43.2" y="116.6">Jumper SMT 3Way</text>
<text x="47" y="118.5">W30</text>
<text x="84.2" y="114.7">W34</text>
<text x="79.2" y="122.2">Q6</text>
<text x="79.2" y="124.1">IRFR2405</text>
<text x="106.6" y="122.2">Mot2_DC</text>
<text x="179.3" y="125.9">C31</text>
<text x="190.5" y="120.4">D31</text>
<text x="190.5" y="122.2">Diode</text>
<text x="205.2" y="124.1">VALpF</text>
<text x="205.2" y="120.4">C32</text>
<text x="205.2" y="122.2">Cap</text>
<text x="84.2" y="129.7">Jumper SMT 3Way</text>
<text x="93.6" y="131.5">W35</text>
<text x="175.6" y="127.8">Cap Pol3</text>
<text x="184.7" y="127.1">VALpf</text>
<text x="168.1" y="133.4">U30</text>
<text x="47" y="142.7">U31</text>
<text x="79.2" y="146.5">Q5</text>
<text x="79.2" y="148.3">IRFR2405</text>
<text x="168.1" y="155.8">HIP4081AIBZ</text>
<text x="47" y="159.5">SN74LVC2G14</text>
<text x="181.2" y="159.5">D30</text>
<text x="184.9" y="161.4">Diode</text>
<text x="45.1" y="163.2">W31</text>
<text x="79.2" y="165.1">Q7</text>
<text x="79.2" y="166.9">IRFR2405</text>
<text x="142" y="166.9">RPot SM</text>
<text x="143.9" y="165.1">R30</text>
<text x="173.7" y="166.9">C30</text>
<text x="179.3" y="166.9">Cap Pol3</text>
<text x="265.1" y="165.1">JP21</text>
<text x="52.6" y="168.8">Jumper SMT 3Way</text>
<text x="93.6" y="168.8">Jumper SMT 3Way</text>
<text x="97.3" y="170.7">W33</text>
<text x="164.4" y="168.8">R31</text>
<text x="164.4" y="170.7">RPot SM</text>
<text x="179.3" y="168.8">VALpf</text>
<text x="79.2" y="181.9">Q8</text>
<text x="79.2" y="183.7">IRFR2405</text>
<text x="265.1" y="180">Mot2_Con</text>
<text x="71.2" y="200.5">Jumper SMT 3Way</text>
<text x="82.4" y="198.6">W32</text>
</g>
<g font-size="1.7" fill="#800000">
<text x="101" y="10.4">Mot1_A</text>
<text x="150.1" y="8.5">12V</text>
<text x="33.9" y="17.8">Mot1_AHO_A</text>
<text x="99.2" y="14.1">Mot1_DC FH_5</text>
<text x="119.7" y="14.1">VBat</text>
<text x="239.2" y="14.1">VBat</text>
<text x="60" y="19.7">Mot1_GATE_A</text>
<text x="209.2" y="23.4">Mot1_BHO_B</text>
<text x="268.8" y="19.7">Mot1_A_Cent</text>
<text x="108.5" y="25.3">Mot1_A</text>
<text x="209.2" y="27.1">Mot1_BHS</text>
<text x="84.2" y="34.6">Mot1_A</text>
<text x="132.7" y="32.7">Mot1_DC_Dis</text>
<text x="211" y="30.9">Mot1_PWM_B</text>
<text x="268.8" y="30.9">Mot1_B_Cent</text>
<text x="26.5" y="40.2">Mot1_PWM_A</text>
<text x="60" y="40.2">Mot1_PWM_A</text>
<text x="132.7" y="36.4">Mot1_PWM_A</text>
<text x="132.7" y="40.2">Mot1_PWM_B</text>
<text x="268.8" y="40.2">Mot2_A_Cent</text>
<text x="26.5" y="47.6">Mot1_PWM_B</text>
<text x="33.9" y="43.9">GND</text>
<text x="61.9" y="47.6">Mot1_PWM_B</text>
<text x="63.7" y="43.9">5V</text>
<text x="207.3" y="45.8">Mot1_PWM_A</text>
<text x="82.4" y="53.2">Mot1_B</text>
<text x="207.3" y="49.5">Mot1_AHS</text>
<text x="207.3" y="53.2">Mot1_AHO_A</text>
<text x="268.8" y="49.5">Mot2_B_Cent</text>
<text x="250.2" y="64.4">Mot1_A</text>
<text x="250.2" y="60.7">Mot1_A</text>
<text x="250.2" y="62.5">Mot1_A_Cent</text>
<text x="33.9" y="66.3">Mot1_BHO_B</text>
<text x="99.2" y="71.9">Mot1_B</text>
<text x="101" y="68.1">Mot1_DC</text>
<text x="250.2" y="70">Mot1_B</text>
<text x="250.2" y="68.1">Mot1_B_Cent</text>
<text x="250.2" y="66.3">Mot1_B</text>
<text x="60" y="75.6">Mot1_GATE_B</text>
<text x="95.4" y="86.8">Mot1_B</text>
<text x="102.9" y="116.6">Mot2_A</text>
<text x="151.9" y="114.7">12V</text>
<text x="35.8" y="124.1">Mot2_AHO_A</text>
<text x="56.3" y="125.9">Mot2_GATE_A</text>
<text x="101" y="120.4">Mot2_DC FH_7</text>
<text x="121.5" y="120.4">VBat</text>
<text x="110.4" y="131.5">Mot2_A</text>
<text x="211" y="129.7">Mot2_BHO_B</text>
<text x="211" y="133.4">Mot2_BHS</text>
<text x="212.9" y="137.1">Mot2_PWM_B</text>
<text x="86.1" y="140.8">Mot2_A</text>
<text x="134.6" y="139">Mot2_DC_Dis</text>
<text x="134.6" y="142.7">Mot2_PWM_A</text>
<text x="28.3" y="146.5">Mot2_PWM_A</text>
<text x="61.9" y="146.5">Mot2_PWM_A</text>
<text x="134.6" y="146.5">Mot2_PWM_B</text>
<text x="28.3" y="153.9">Mot2_PWM_B</text>
<text x="35.8" y="150.2">GND</text>
<text x="63.8" y="153.9">Mot2_PWM_B</text>
<text x="65.6" y="150.2">5V</text>
<text x="209.2" y="155.8">Mot2_AHS</text>
<text x="209.2" y="152">Mot2_PWM_A</text>
<text x="84.2" y="159.5">Mot2_B</text>
<text x="209.2" y="159.5">Mot2_AHO_A</text>
<text x="252" y="166.9">Mot2_A</text>
<text x="35.8" y="172.6">Mot2_BHO_B</text>
<text x="252" y="170.7">Mot2_A</text>
<text x="252" y="172.6">Mot2_B</text>
<text x="252" y="168.8">Mot2_A_Cent</text>
<text x="101" y="178.1">Mot2_B</text>
<text x="101" y="174.4">Mot2_DC</text>
<text x="252" y="176.3">Mot2_B</text>
<text x="252" y="174.4">Mot2_B_Cent</text>
<text x="61.9" y="181.9">Mot2_GATE_B</text>
<text x="97.3" y="193">Mot2_B</text>
</g>
<g font-size="1.7">
<text x="64.7" y="13.1">M1 A High</text>
<text x="164" y="29">1</text>
<text x="167.6" y="29.9">BHB</text>
<text x="174.5" y="29.9">BHO</text>
<text x="180.8" y="29">20</text>
<text x="66.5" y="33.7">M1 A Low</text>
<text x="164" y="30.9">2</text>
<text x="164" y="32.7">3</text>
<text x="164" y="34.6">4</text>
<text x="167.6" y="31.8">BHI</text>
<text x="167.6" y="33.7">DIS</text>
<text x="167.6" y="35.5">Vss</text>
<text x="174.9" y="33.7">BLO</text>
<text x="174.9" y="31.8">BHS</text>
<text x="175" y="35.5">BLS</text>
<text x="180.8" y="32.7">18</text>
<text x="180.8" y="30.9">19</text>
<text x="180.8" y="34.6">17</text>
<text x="213.8" y="35.5">Connect to GND</text>
<text x="42.9" y="40.2">1</text>
<text x="57.8" y="40.2">6</text>
<text x="164" y="36.4">5</text>
<text x="164" y="38.3">6</text>
<text x="164" y="40.2">7</text>
<text x="167.6" y="37.4">BLI</text>
<text x="167.6" y="39.2">ALI</text>
<text x="167.6" y="41.1">AHI</text>
<text x="175" y="41.1">ALS</text>
<text x="175.2" y="37.4">Vdd</text>
<text x="175.4" y="39.2">Vcc</text>
<text x="180.8" y="40.2">14</text>
<text x="180.8" y="36.4">16</text>
<text x="180.8" y="38.3">15</text>
<text x="214.2" y="39.2">and Q3</text>
<text x="214.2" y="37.4">near source of Q1</text>
<text x="42.9" y="43.9">2</text>
<text x="42.9" y="47.6">3</text>
<text x="46.4" y="44.9">GND</text>
<text x="51.6" y="44.9">VCC</text>
<text x="57.8" y="47.6">4</text>
<text x="57.8" y="43.9">5</text>
<text x="163.1" y="45.8">10</text>
<text x="164" y="42">8</text>
<text x="164" y="43.9">9</text>
<text x="167.6" y="43">HDEL</text>
<text x="167.6" y="44.9">LDEL</text>
<text x="167.6" y="46.7">AHB</text>
<text x="174.5" y="46.7">AHO</text>
<text x="174.7" y="44.9">AHS</text>
<text x="174.7" y="43">ALO</text>
<text x="180.8" y="45.8">11</text>
<text x="180.8" y="43.9">12</text>
<text x="180.8" y="42">13</text>
<text x="79.6" y="56">M1 B Low</text>
<text x="264.5" y="61.6">1</text>
<text x="264.5" y="63.5">2</text>
<text x="264.5" y="65.3">3</text>
<text x="264.5" y="67.2">4</text>
<text x="264.5" y="69.1">5</text>
<text x="264.5" y="71">6</text>
<text x="75.9" y="72.8">M1 B High</text>
<text x="66.5" y="119.4">M2 A High</text>
<text x="165.9" y="135.3">1</text>
<text x="165.9" y="137.1">2</text>
<text x="169.5" y="136.2">BHB</text>
<text x="176.4" y="136.2">BHO</text>
<text x="182.7" y="137.1">19</text>
<text x="182.7" y="135.3">20</text>
<text x="68.4" y="139.9">M1 A Low</text>
<text x="165.9" y="139">3</text>
<text x="165.9" y="140.8">4</text>
<text x="165.9" y="142.7">5</text>
<text x="169.5" y="138">BHI</text>
<text x="169.5" y="139.9">DIS</text>
<text x="169.5" y="141.8">Vss</text>
<text x="169.5" y="143.6">BLI</text>
<text x="176.7" y="139.9">BLO</text>
<text x="176.7" y="138">BHS</text>
<text x="176.9" y="141.8">BLS</text>
<text x="177.1" y="143.6">Vdd</text>
<text x="182.7" y="139">18</text>
<text x="182.7" y="140.8">17</text>
<text x="182.7" y="142.7">16</text>
<text x="215.7" y="141.8">Connect to GND</text>
<text x="216.1" y="143.6">near source of Q5</text>
<text x="44.7" y="146.5">1</text>
<text x="59.6" y="146.5">6</text>
<text x="165.9" y="144.6">6</text>
<text x="165.9" y="146.5">7</text>
<text x="165.9" y="148.3">8</text>
<text x="169.5" y="145.5">ALI</text>
<text x="169.5" y="147.4">AHI</text>
<text x="169.5" y="149.2">HDEL</text>
<text x="176.5" y="149.2">ALO</text>
<text x="176.9" y="147.4">ALS</text>
<text x="177.3" y="145.5">Vcc</text>
<text x="182.7" y="146.5">14</text>
<text x="182.7" y="148.3">13</text>
<text x="182.7" y="144.6">15</text>
<text x="216.1" y="145.5">and Q7</text>
<text x="44.7" y="153.9">3</text>
<text x="44.7" y="150.2">2</text>
<text x="48.3" y="151.1">GND</text>
<text x="53.5" y="151.1">VCC</text>
<text x="59.6" y="153.9">4</text>
<text x="59.6" y="150.2">5</text>
<text x="165" y="152">10</text>
<text x="165.9" y="150.2">9</text>
<text x="169.5" y="151.1">LDEL</text>
<text x="169.5" y="153">AHB</text>
<text x="176.4" y="153">AHO</text>
<text x="176.5" y="151.1">AHS</text>
<text x="182.7" y="152">11</text>
<text x="182.7" y="150.2">12</text>
<text x="81.4" y="162.3">M2 B Low</text>
<text x="266.4" y="167.9">1</text>
<text x="266.4" y="169.7">2</text>
<text x="266.4" y="171.6">3</text>
<text x="266.4" y="173.5">4</text>
<text x="79.6" y="179.1">M2 B High</text>
<text x="266.4" y="175.3">5</text>
<text x="266.4" y="177.2">6</text>
<text x="225" y="191.2">Title</text>
<text x="225" y="196.8">Size</text>
<text x="234.3" y="196.8">Number</text>
<text x="271.6" y="196.8">Revision</text>
<text x="225" y="202.4">Date:</text>
<text x="225.9" y="199.6">A3</text>
<text x="233.4" y="202.4">22-Mar-07</text>
<text x="262.3" y="202.4">Sheet</text>
<text x="267.5" y="202.4">of</text>
<text x="225" y="204.2">File:</text>
<text x="233.4" y="204.2">C:\Documents and Settings\..\Motor Control.SchDoc</text>
<text x="262.3" y="204.2">Drawn By:</text>
</g>
</svg>
